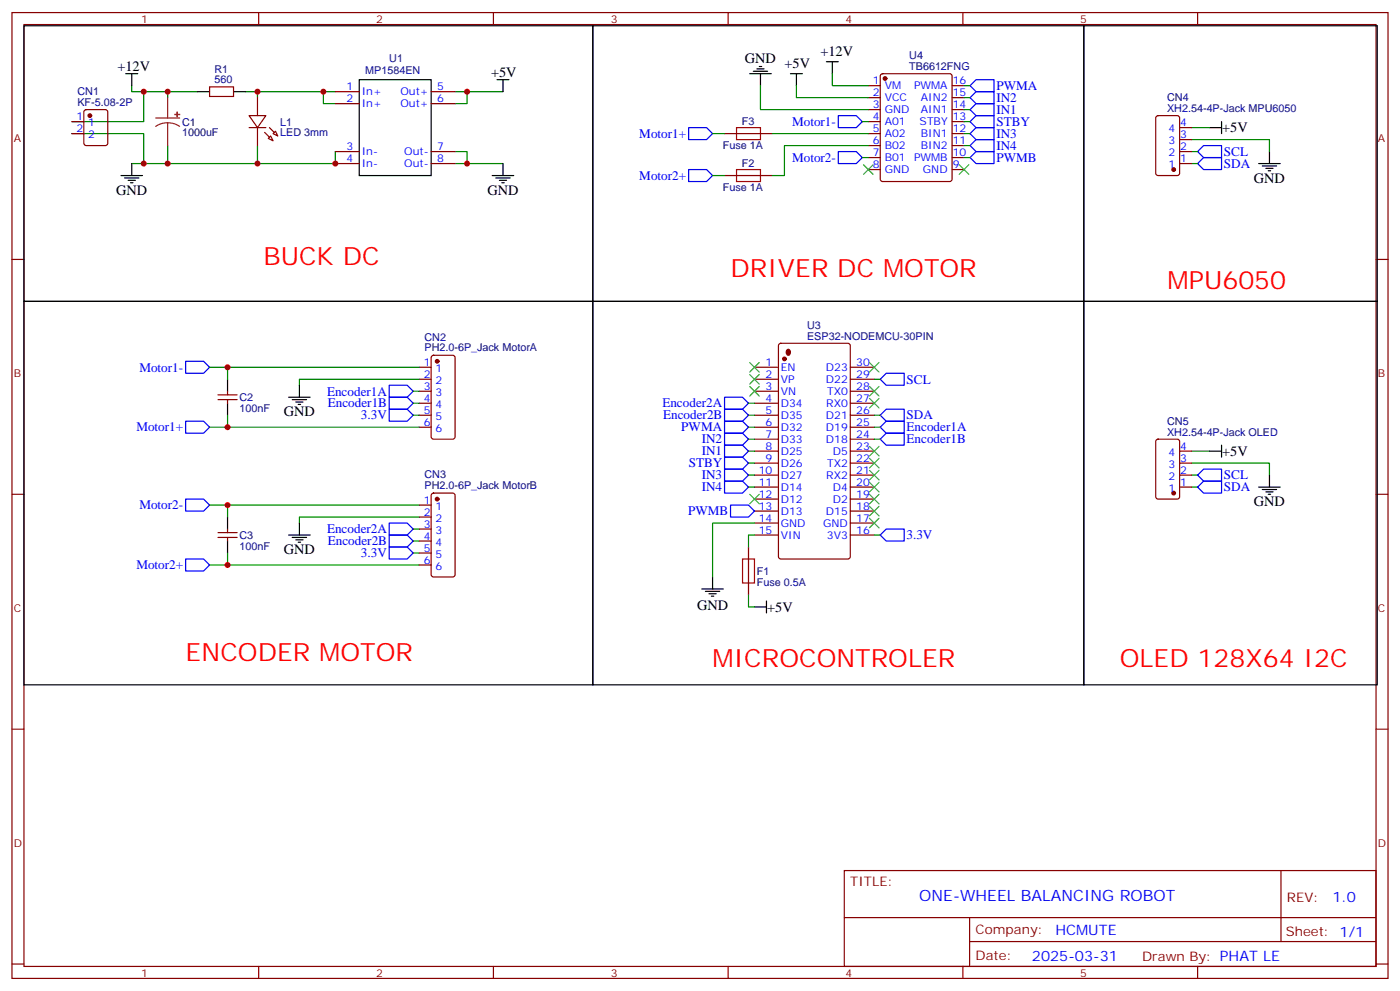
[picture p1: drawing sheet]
<svg xmlns="http://www.w3.org/2000/svg" width="412mm" height="292mm" viewBox="0 0 412 292" stroke-linecap="round" stroke-linejoin="round" font-family="sans-serif">
<g fill="none" stroke="#870000" stroke-width=".35">
<path d="M3.5 3.7h405.4v284.3h-405.4zM7.1 7.2h398.2v277.3h-398.2zM76.2 3.7v3.5M145.3 3.7v3.5M214.5 3.7v3.5M283.6 3.7v3.5M352.8 3.7v3.5M21.2 35.8h3.5M21.2 39.3h3.5M24.9 32.5l.5-.2h5.6l.7 .4v9.5l-.4 .6-5.9 .1-.7-.5v-9.4zM61.7 25.6h7.1v2.8h-7.1zM73.4 34h4.9l-2.5 3.6z"/>
<path d="M73.4 37.6h4.9M75.8 28.8v5.2M75.8 37.6v5.3M81.1 38.6l.7 1.4-1.4-.7zM98.8 27h7M98.8 30.5h7M127 27h7.1M127 30.5h7.1M213.4 39.3h14.1M255.8 25.2h3.5M255.8 28.8h3.5M255.8 32.3h3.5"/>
<path d="M255.8 35.8h3.5M255.8 39.3h3.5M259.5 21.9l.5-.2h19.8l.6 .4 .1 30.6-.5 .7h-20l-.7-.4v-30.6zM280.5 25.2h3.5M280.5 28.8h3.5M280.5 32.3h3.5M280.5 35.8h3.5M280.5 39.3h3.5M340.7 34.2l.4-.2h5.7l.6 .5 .1 16.5-.5 .6-5.9 .1-.6-.5-.1-16.5zM347.5 37.6h3.5M79 40.7l.7-.7 .7 1.5zM98.8 48.2h7"/>
<path d="M98.8 44.6h7M127 48.2h7.1M127 44.6h7.1M213.4 51.7h14.1M255.8 42.9h3.5M255.8 46.4h3.5M255.8 49.9h3.5M280.5 42.9h3.5M280.5 46.4h3.5M280.5 49.9h3.5M347.5 48.2h3.5M347.5 44.6h3.5"/>
<path d="M347.5 41.1h3.5M3.5 76.4h3.6M405.3 76.4h3.6M64.2 117.7h5.6M64.2 116.2h5.6M67 115.2v1M67 117.7v1M123.5 118.7h3.5M123.5 115.2h3.5M123.5 111.7h3.5M123.5 108.1h3.5M127.2 104.8l.5-.2h5.6l.7 .4 .1 23.6-.5 .6-5.9 .1-.6-.5-.1-23.5z"/>
<path d="M222.2 118.7h7.1M222.2 115.2h7.1M222.2 111.7h7.1M222.2 108.1h7.1M229.5 101.3l.5-.2h19.8l.6 .4 .1 62.4-.5 .6-20 .1-.6-.5-.1-62.3zM250.5 118.7h7M250.5 115.2h7M250.5 111.7h7M250.5 108.1h7M123.5 125.8h3.5M123.5 122.2h3.5M222.2 139.9h7.1"/>
<path d="M222.2 136.3h7.1M222.2 132.8h7.1M222.2 129.3h7.1M222.2 125.8h7.1M222.2 122.2h7.1M250.5 139.9h7M250.5 136.3h7M250.5 132.8h7M250.5 129.3h7M250.5 125.8h7M250.5 122.2h7M340.7 129.5l.4-.2h5.7l.6 .4 .1 16.5-.5 .7h-5.9l-.6-.4-.1-16.5z"/>
<path d="M347.5 139.9h3.5M347.5 136.3h3.5M347.5 132.8h3.5M3.5 145.5h3.6M64.2 158.2h5.6M64.2 156.8h5.6M67 155.8v1M67 158.2v1.1M123.5 148.7h3.5M123.5 152.2h3.5M123.5 155.8h3.5M123.5 159.3h3.5"/>
<path d="M127.2 145.4l.5-.2h5.6l.7 .4 .1 23.6-.5 .6-5.9 .1-.6-.5-.1-23.5zM222.2 157.5h7.1M222.2 154h7.1M222.2 150.5h7.1M222.2 146.9h7.1M222.2 143.4h7.1M250.5 157.5h7M250.5 154h7M250.5 150.5h7M250.5 146.9h7M250.5 143.4h7M347.5 143.4h3.5"/>
<path d="M405.3 145.5h3.6M123.5 162.8h3.5M123.5 166.3h3.5M220.5 161v14.2M3.5 214.7h3.6M405.3 214.7h3.6M248.7 256.3h156.6v28.2h-156.6zM377.3 256.3v20.9M248.7 270.1h156.5M285.6 277.2h119.6M285.6 270.1v14.2M3.5 283.8h3.6"/>
<path d="M76.2 284.5v3.5M145.3 284.5v3.5M214.5 284.5v3.5M283.6 284.5v3.5M352.8 284.5v3.5M405.3 283.8h3.6"/>
</g>
<g fill="#870000" stroke="#870000" stroke-width=".35">
<path d="M231.8 103.1a.76 .76 0 0 1 1 .2 .76 .76 0 0 1-.1 1 .76 .76 0 0 1-1.1-.1 .76 .76 0 0 1 .2-1.1z"/>
<path d="M79.4 37.6l1.4 1.4z"/>
<path d="M78 39l1.4 1.4z"/>
<circle cx="231.1" cy="105.7" r=".53"/>
<circle cx="260.7" cy="23.1" r=".53"/>
<circle cx="128.8" cy="106.4" r=".53"/>
<circle cx="128.8" cy="146.9" r=".53"/>
<circle cx="345.7" cy="49.9" r=".53"/>
<circle cx="345.7" cy="145.2" r=".53"/>
<circle cx="26.5" cy="34" r=".53"/>
</g>
<g fill="none" stroke="#000" stroke-width=".35">
<path d="M7.1 7.6h167.5v81.1h-167.5zM174.6 7.6h144.7v81.1h-144.7zM223.7 19.6h.7M243.4 18.2h3.5M245.2 18.2v3.5M319.3 7.6h86.4v81.1h-86.4zM37 21.7h3.6M38.8 21.7v3.5M58.2 27h3.5M68.8 27h3.5M105.8 23.5h21.2v28.2h-21.2zM146.4 23.5h3.5"/>
<path d="M148.2 23.5v3.5M220.8 21.7h6.4M221.9 21h4.2M223 20.3h2.1M224 21.7v3.5M232.8 21.7h3.6M234.6 21.7v3.5M356.3 37.6h3.5M359.8 35.8v3.5M35.6 51.7h6.4M36.7 52.4h4.2M37.7 53.1h2.2"/>
<path d="M38.5 53.8h.7M38.8 48.2v3.5M145 51.7h6.3M146 52.4h4.3M147.1 53.1h2.1M147.8 53.8h.7M148.2 48.2v3.5M370.8 48.2h6.3M371.8 48.9h4.3M372.9 49.6h2.1M373.6 50.3h.7M373.9 44.6v3.6"/>
<path d="M7.1 88.7h167.5v112.9h-167.5zM174.6 88.7h144.7v112.9h-144.7zM319.3 88.7h86.4v112.9h-86.4zM67 111.7v3.5M67 118.7v3.5M85 116.9h6.4M86.1 117.7h4.2M87.1 118.4h2.2M87.8 119.1h.7M88.2 113.4v3.5M356.3 132.8h3.5M359.8 131.1v3.5"/>
<path d="M373.9 139.9v3.5M67 152.2v3.6M67 159.3v3.5M85 157.5h6.4M86.1 158.2h4.2M87.1 158.9h2.2M87.8 159.6h.7M88.2 154v3.5M370.8 143.4h6.3M371.8 144.1h4.3M372.9 144.8h2.1M373.6 145.5h.7"/>
<path d="M206.7 173.4h6.4M207.8 174.1h4.2M208.8 174.8h2.2M209.5 175.5h.8M209.9 169.9v3.5M222.2 178.7h3.6M225.8 176.9v3.5"/>
</g>
<g fill="none" stroke="#008700" stroke-width=".35">
<path d="M21.2 39.3h21.1v8.9M38.8 25.2v1.8h3.5M49.4 27v1.8M58.2 27h-15.9v8.8h-21.1M72.3 27h26.5M75.8 27v1.8M95.2 27v3.5h3.6M134.1 27h14.1M137.6 27v3.5h-3.5M209.9 39.3h3.5M224 25.2v7.1h31.8M227.5 39.3h28.3"/>
<path d="M234.6 25.2v3.6h21.2M245.2 21.7v3.5h10.6M254 35.8h1.8M284 35.8h1.8M284 25.2h1.8M284 28.8h1.8M284 32.3h1.8M284 39.3h1.8M351 37.6h5.3M49.4 42.9v5.3M75.8 42.9v5.3M98.8 44.6v3.6h-60"/>
<path d="M134.1 44.6h3.5v3.6M134.1 48.2h14.1M209.9 51.7h3.5M254 46.4h1.8M255.8 42.9h-24.7v8.8h-3.6M284 42.9h1.8M284 46.4h1.8M351 41.1h22.9v3.5M351 44.6h1.8M351 48.2h1.8M61.7 108.1h61.8M67 108.1v3.6"/>
<path d="M121.7 115.2h1.8M121.7 118.7h1.8M123.5 111.7h-35.3v1.7M220.5 118.7h1.7M257.5 111.7h1.8M61.7 125.8h61.8M67 122.2v3.6M121.7 122.2h1.8M220.5 125.8h1.7M220.5 129.3h1.7M220.5 132.8h1.7M220.5 136.3h1.7"/>
<path d="M220.5 139.9h1.7M220.5 122.2h1.7M257.5 125.8h1.8M257.5 129.3h1.8M257.5 122.2h1.8M351 136.3h22.9v3.6M351 132.8h5.3M351 139.9h1.8M61.7 148.7h61.8M67 148.7v3.5M121.7 155.8h1.8M121.7 159.3h1.8"/>
<path d="M123.5 152.2h-35.3v1.8M220.5 143.4h1.7M222.2 157.5h-1.7v3.5M222.2 154h-12.3v15.9M257.5 157.5h1.8M351 143.4h1.8M61.7 166.3h61.8M67 162.8v3.5M121.7 162.8h1.8M220.5 175.2v3.5h1.7"/>
</g>
<g fill="none" stroke="#00f" stroke-width=".35">
<path d="M202.8 37.6h5.3l1.8 1.7-1.8 1.8h-5.3zM246.9 34h5.3l1.8 1.8-1.8 1.8h-5.3zM285.8 25.2l1.7-1.7h5.3v3.5h-5.3zM285.8 28.8l1.7-1.8h5.3v3.5h-5.3zM285.8 35.8l1.7-1.8h5.3v3.6h-5.3zM285.8 39.3l1.7-1.7h5.3v3.5h-5.3zM287.5 30.5h5.3v3.5h-5.3l-1.7-1.7zM202.8 49.9h5.3l1.8 1.8-1.8 1.7h-5.3zM246.9 44.6h5.3l1.8 1.8-1.8 1.8h-5.3zM285.8 46.4l1.7-1.8h5.3v3.6h-5.3zM287.5 41.1h5.3v3.5h-5.3l-1.7-1.7zM352.8 48.2l1.7-1.8h5.3v3.5h-5.3z"/>
<path d="M354.5 42.9h5.3v3.5h-5.3l-1.7-1.8zM54.7 106.4h5.3l1.7 1.7-1.7 1.8h-5.3zM114.7 116.9h5.2l1.8 1.8-1.8 1.8h-5.2zM114.7 113.4h5.2l1.8 1.8-1.8 1.7h-5.2zM213.4 116.9h5.3l1.8 1.8-1.8 1.8h-5.3zM259.3 111.7l1.8-1.8h5.2v3.5h-5.2zM54.7 124h5.3l1.7 1.8-1.7 1.7h-5.3zM114.7 120.5h5.2l1.8 1.7-1.8 1.8h-5.2zM213.4 124h5.3l1.8 1.8-1.8 1.7h-5.3zM213.4 127.5h5.3l1.8 1.8-1.8 1.8h-5.3zM213.4 131.1h5.3l1.8 1.7-1.8 1.8h-5.3zM213.4 134.6h5.3l1.8 1.7-1.8 1.8h-5.3z"/>
<path d="M213.4 138.1h5.3l1.8 1.8-1.8 1.7h-5.3zM213.4 120.5h5.3l1.8 1.7-1.8 1.8h-5.3zM259.3 122.2l1.8-1.7h5.2v3.5h-5.2zM259.3 125.8l1.8-1.8h5.2v3.5h-5.2zM259.3 129.3l1.8-1.8h5.2v3.6h-5.2zM354.5 138.1h5.3v3.5h-5.3l-1.7-1.7zM54.7 146.9h5.3l1.7 1.8-1.7 1.8h-5.3zM114.7 154h5.2l1.8 1.8-1.8 1.7h-5.2zM114.7 157.5h5.2l1.8 1.8-1.8 1.7h-5.2zM213.4 141.6h5.3l1.8 1.8-1.8 1.8h-5.3zM215.2 148.7h5.3l1.7 1.8-1.7 1.7h-5.3zM259.3 157.5l1.8-1.7h5.2v3.5h-5.2z"/>
<path d="M352.8 143.4l1.7-1.8h5.3v3.6h-5.3zM54.7 164.6h5.3l1.7 1.7-1.7 1.8h-5.3zM114.7 161h5.2l1.8 1.8-1.8 1.8h-5.2z"/>
</g>
<g fill="none" stroke="#3c3" stroke-width=".35">
<path d="M254.4 48.5l2.8 2.8M257.2 48.5l-2.8 2.8M282.6 48.5l2.8 2.8M285.4 48.5l-2.8 2.8M220.8 113.8l2.9 2.8M220.8 110.2l2.9 2.9M220.8 106.7l2.9 2.8M223.7 113.8l-2.9 2.8M223.7 110.2l-2.9 2.9M223.7 106.7l-2.9 2.8M256.1 106.7l2.8 2.8M256.1 113.8l2.8 2.8"/>
<path d="M256.1 117.3l2.8 2.8M258.9 106.7l-2.8 2.8M258.9 113.8l-2.8 2.8M258.9 117.3l-2.8 2.8M256.1 131.4l2.8 2.8M256.1 134.9l2.8 2.9M256.1 138.5l2.8 2.8M258.9 131.4l-2.8 2.8M258.9 134.9l-2.8 2.9M258.9 138.5l-2.8 2.8M220.8 145.5l2.9 2.8M223.7 145.5l-2.9 2.8"/>
<path d="M256.1 142l2.8 2.8M256.1 145.5l2.8 2.8M256.1 149l2.8 2.9M256.1 152.6l2.8 2.8M258.9 142l-2.8 2.8M258.9 145.5l-2.8 2.8M258.9 149l-2.8 2.9M258.9 152.6l-2.8 2.8"/>
</g>
<path d="M217 37.6h7v3.5h-7zM217 49.9h7v3.5h-7zM218.7 164.6h3.5v7h-3.5z" fill="none" stroke="#a10000" stroke-width=".35"/>
<g fill="#8c2424" stroke="#8c2424" stroke-width=".35">
<path d="M52.2 33v1.4z"/>
<path d="M51.5 33.7h1.4z"/>
</g>
<path d="M45.9 34.7h7M49.4 36.2l1.8 .2 1.7 .8M49.4 36.2l-1.9 .2-1.6 .8M49.4 28.8v5.9M49.4 36.2v6.7" fill="none" stroke="#8c2424" stroke-width=".35"/>
<g fill="#c00">
<circle cx="67" cy="108.1" r=".88"/>
<circle cx="67" cy="125.8" r=".88"/>
<circle cx="67" cy="148.7" r=".88"/>
<circle cx="67" cy="166.3" r=".88"/>
<circle cx="42.3" cy="27" r=".88"/>
<circle cx="49.4" cy="27" r=".88"/>
<circle cx="49.4" cy="48.2" r=".88"/>
<circle cx="42.3" cy="48.2" r=".88"/>
<circle cx="98.8" cy="48.2" r=".88"/>
<circle cx="137.6" cy="48.2" r=".88"/>
<circle cx="137.6" cy="27" r=".88"/>
<circle cx="75.8" cy="48.2" r=".88"/>
<circle cx="75.8" cy="27" r=".88"/>
<circle cx="95.3" cy="27" r=".88"/>
</g>
<g font-size="7.4" fill="#f00">
<text x="77.6" y="78.1">BUCK DC</text>
<text x="215.2" y="81.7">DRIVER DC MOTOR</text>
<text x="344" y="85.2">MPU6050</text>
<text x="54.7" y="194.6">ENCODER MOTOR</text>
<text x="209.9" y="196.3">MICROCONTROLER</text>
<text x="329.8" y="196.3">OLED 128X64 I2C</text>
</g>
<text font-size="4.6" fill="#00f" x="270.8" y="265.3">ONE-WHEEL BALANCING ROBOT</text>
<g font-size="4.2">
<text x="241.7" y="16.4">+12V</text>
<text x="34.6" y="21">+12V</text>
<text x="144.6" y="22.8">+5V</text>
<text x="219.4" y="18.5">GND</text>
<text x="231.1" y="19.9">+5V</text>
<text x="360" y="39">+5V</text>
<text x="369.4" y="53.8">GND</text>
<text x="34.2" y="57.3">GND</text>
<text x="143.6" y="57.3">GND</text>
<text x="83.6" y="122.6">GND</text>
<text x="360" y="134.2">+5V</text>
<text x="369.4" y="149">GND</text>
<text x="83.6" y="163.2">GND</text>
<text x="205.3" y="179.5">GND</text>
<text x="226" y="180.1">+5V</text>
</g>
<g font-size="4.2" fill="#00f">
<text x="392.5" y="265.6">1.0</text>
<text x="310.9" y="275.1">HCMUTE</text>
<text x="304" y="282.9">2025-03-31</text>
</g>
<g font-size="3.9" fill="#00f">
<text x="293.5" y="26.5">PWMA</text>
<text x="293.5" y="30">IN2</text>
<text x="293.5" y="33.5">IN1</text>
<text x="188.3" y="40.6">Motor1+</text>
<text x="233.3" y="37.1">Motor1-</text>
<text x="293.5" y="37.1">STBY</text>
<text x="293.5" y="40.6">IN3</text>
<text x="233.3" y="47.6">Motor2-</text>
<text x="293.5" y="44.1">IN4</text>
<text x="293.5" y="47.6">PWMB</text>
<text x="360.5" y="45.9">SCL</text>
<text x="188.3" y="52.9">Motor2+</text>
<text x="360.5" y="49.4">SDA</text>
<text x="41.1" y="109.4">Motor1-</text>
<text x="267.1" y="112.9">SCL</text>
<text x="96.3" y="116.4">Encoder1A</text>
<text x="96.6" y="120">Encoder1B</text>
<text x="195.1" y="120">Encoder2A</text>
<text x="106.3" y="123.5">3.3V</text>
<text x="195.3" y="123.5">Encoder2B</text>
<text x="267.1" y="123.5">SDA</text>
<text x="40.2" y="127">Motor1+</text>
<text x="200.7" y="127">PWMA</text>
<text x="206.7" y="130.5">IN2</text>
<text x="267" y="130.6">Encoder1B</text>
<text x="267.1" y="127">Encoder1A</text>
<text x="202.9" y="137.6">STBY</text>
<text x="206.7" y="134.1">IN1</text>
<text x="206.7" y="141.1">IN3</text>
<text x="360.5" y="141.1">SCL</text>
<text x="41.1" y="150">Motor2-</text>
<text x="206.7" y="144.7">IN4</text>
<text x="360.5" y="144.7">SDA</text>
<text x="202.7" y="151.7">PWMB</text>
<text x="96.3" y="157">Encoder2A</text>
<text x="96.6" y="160.5">Encoder2B</text>
<text x="267" y="158.8">3.3V</text>
<text x="40.2" y="167.6">Motor2+</text>
<text x="106.3" y="164.1">3.3V</text>
</g>
<g font-size="3.9" fill="#800">
<text x="250.5" y="260.9">TITLE:</text>
<text x="379.1" y="265.6">REV:</text>
<text x="287.4" y="275.1">Company:</text>
<text x="378.7" y="275.7">Sheet: 1/1</text>
<text x="287.4" y="282.8">Date:</text>
<text x="336.4" y="282.8">Drawn By: PHAT LE</text>
</g>
<g font-size="3.2" fill="#800">
<text x="41.6" y="6.7">1</text>
<text x="110.8" y="6.7">2</text>
<text x="179.9" y="6.7">3</text>
<text x="249.1" y="6.7">4</text>
<text x="318.2" y="6.7">5</text>
<text x="4.1" y="41.8">A</text>
<text x="405.9" y="41.8">A</text>
<text x="4.1" y="110.9">B</text>
<text x="405.9" y="110.9">B</text>
<text x="4.1" y="180.1">C</text>
<text x="405.9" y="180.1">C</text>
<text x="4.1" y="249.2">D</text>
<text x="405.9" y="249.2">D</text>
<text x="41.6" y="287.5">1</text>
<text x="110.8" y="287.5">2</text>
<text x="179.9" y="287.5">3</text>
<text x="249.1" y="287.5">4</text>
<text x="318.2" y="287.5">5</text>
</g>
<g font-size="3.2" fill="#000080">
<text x="267.8" y="17.4">U4</text>
<text x="63.2" y="21.4">R1</text>
<text x="107.6" y="21.7">MP1584EN</text>
<text x="114.7" y="18.2">U1</text>
<text x="267.8" y="20.6">TB6612FNG</text>
<text x="22.8" y="27.9">CN1</text>
<text x="63.2" y="24.5">560</text>
<text x="343.8" y="29.8">CN4</text>
<text x="22.8" y="31.1">KF-5.08-2P</text>
<text x="343.8" y="33">XH2.54-4P-Jack MPU6050</text>
<text x="53.6" y="40.1">1000uF</text>
<text x="53.6" y="37">C1</text>
<text x="82.5" y="40.2">LED 3mm</text>
<text x="82.5" y="37">L1</text>
<text x="218.6" y="36.9">F3</text>
<text x="213" y="44">Fuse 1A</text>
<text x="218.6" y="49.3">F2</text>
<text x="213" y="56.3">Fuse 1A</text>
<text x="125" y="100.3">CN2</text>
<text x="237.8" y="100">ESP32-NODEMCU-30PIN</text>
<text x="237.8" y="96.8">U3</text>
<text x="125" y="103.3">PH2.0-6P_Jack MotorA</text>
<text x="70.6" y="118.1">C2</text>
<text x="70.6" y="121.3">100nF</text>
<text x="343.8" y="125.1">CN5</text>
<text x="343.8" y="128.2">XH2.54-4P-Jack OLED</text>
<text x="125" y="143.9">PH2.0-6P_Jack MotorB</text>
<text x="125" y="140.9">CN3</text>
<text x="70.6" y="161.9">100nF</text>
<text x="70.6" y="158.7">C3</text>
<text x="223" y="172.4">Fuse 0.5A</text>
<text x="223" y="169.2">F1</text>
</g>
<g font-size="3.2" fill="#00f">
<text x="102.1" y="26.6">1</text>
<text x="106.5" y="28">In+</text>
<text x="117.9" y="28">Out+</text>
<text x="128.8" y="26.6">5</text>
<text x="257.1" y="24.9">1</text>
<text x="257.1" y="28.4">2</text>
<text x="260.6" y="26.3">VM</text>
<text x="260.6" y="29.8">VCC</text>
<text x="269.3" y="26.3">PWMA</text>
<text x="271.3" y="29.8">AIN2</text>
<text x="280.6" y="28.4">15</text>
<text x="280.6" y="24.9">16</text>
<text x="22.5" y="35.5">1</text>
<text x="102.1" y="30.2">2</text>
<text x="106.5" y="31.6">In+</text>
<text x="117.9" y="31.6">Out+</text>
<text x="128.8" y="30.2">6</text>
<text x="257.1" y="31.9">3</text>
<text x="257.1" y="35.5">4</text>
<text x="260.6" y="33.3">GND</text>
<text x="271.3" y="33.3">AIN1</text>
<text x="280.6" y="35.5">13</text>
<text x="280.6" y="31.9">14</text>
<text x="22.5" y="39">2</text>
<text x="26" y="37.2">1</text>
<text x="26" y="40.7">2</text>
<text x="257.1" y="39">5</text>
<text x="260.6" y="36.9">A01</text>
<text x="260.6" y="40.4">A02</text>
<text x="270.9" y="36.9">STBY</text>
<text x="271.3" y="40.4">BIN1</text>
<text x="280.6" y="39">12</text>
<text x="344.2" y="39">4</text>
<text x="347.7" y="40.7">3</text>
<text x="347.7" y="37.2">4</text>
<text x="102.1" y="44.3">3</text>
<text x="102.1" y="47.8">4</text>
<text x="106.5" y="45.7">In-</text>
<text x="119.1" y="45.7">Out-</text>
<text x="128.8" y="44.3">7</text>
<text x="128.8" y="47.8">8</text>
<text x="257.1" y="42.5">6</text>
<text x="257.1" y="46">7</text>
<text x="260.6" y="43.9">B02</text>
<text x="260.6" y="47.4">B01</text>
<text x="269.3" y="47.4">PWMB</text>
<text x="271.3" y="43.9">BIN2</text>
<text x="280.6" y="46">10</text>
<text x="280.6" y="42.5">11</text>
<text x="344.2" y="46">2</text>
<text x="344.2" y="42.5">3</text>
<text x="347.7" y="47.8">1</text>
<text x="347.7" y="44.3">2</text>
<text x="106.5" y="49.2">In-</text>
<text x="119.1" y="49.2">Out-</text>
<text x="257.1" y="49.6">8</text>
<text x="260.6" y="51">GND</text>
<text x="271.9" y="51">GND</text>
<text x="280.6" y="49.6">9</text>
<text x="344.2" y="49.6">1</text>
<text x="124.8" y="107.8">1</text>
<text x="225.5" y="107.8">1</text>
<text x="252.2" y="107.8">30</text>
<text x="124.8" y="111.3">2</text>
<text x="128.3" y="109.5">1</text>
<text x="128.3" y="113.1">2</text>
<text x="225.5" y="111.3">2</text>
<text x="230" y="112.7">VP</text>
<text x="230" y="109.2">EN</text>
<text x="243.3" y="112.7">D22</text>
<text x="243.3" y="109.2">D23</text>
<text x="252.2" y="111.3">29</text>
<text x="124.8" y="114.8">3</text>
<text x="124.8" y="118.4">4</text>
<text x="128.3" y="116.6">3</text>
<text x="225.5" y="118.4">4</text>
<text x="225.5" y="114.8">3</text>
<text x="230" y="119.8">D34</text>
<text x="230" y="116.2">VN</text>
<text x="243.4" y="119.8">RX0</text>
<text x="243.6" y="116.2">TX0</text>
<text x="252.2" y="118.4">27</text>
<text x="252.2" y="114.8">28</text>
<text x="124.8" y="121.9">5</text>
<text x="124.8" y="125.4">6</text>
<text x="128.3" y="120.1">4</text>
<text x="128.3" y="123.6">5</text>
<text x="225.5" y="125.4">6</text>
<text x="225.5" y="121.9">5</text>
<text x="230" y="123.3">D35</text>
<text x="243.3" y="123.3">D21</text>
<text x="252.2" y="125.4">25</text>
<text x="252.2" y="121.9">26</text>
<text x="128.3" y="127.2">6</text>
<text x="225.5" y="128.9">7</text>
<text x="230" y="130.4">D33</text>
<text x="230" y="126.8">D32</text>
<text x="243.3" y="130.4">D18</text>
<text x="243.3" y="126.8">D19</text>
<text x="252.2" y="128.9">24</text>
<text x="225.5" y="136">9</text>
<text x="225.5" y="132.5">8</text>
<text x="230" y="137.4">D26</text>
<text x="230" y="133.9">D25</text>
<text x="243.6" y="137.4">TX2</text>
<text x="245.3" y="133.9">D5</text>
<text x="252.2" y="136">22</text>
<text x="252.2" y="132.5">23</text>
<text x="344.2" y="137.8">3</text>
<text x="344.2" y="134.2">4</text>
<text x="347.7" y="136">3</text>
<text x="347.7" y="132.5">4</text>
<text x="223.5" y="143.1">11</text>
<text x="223.5" y="139.5">10</text>
<text x="230" y="140.9">D27</text>
<text x="243.4" y="140.9">RX2</text>
<text x="252.2" y="143.1">20</text>
<text x="252.2" y="139.5">21</text>
<text x="344.2" y="141.3">2</text>
<text x="347.7" y="143.1">1</text>
<text x="347.7" y="139.5">2</text>
<text x="124.8" y="148.3">1</text>
<text x="223.5" y="146.6">12</text>
<text x="230" y="148">D12</text>
<text x="230" y="144.5">D14</text>
<text x="245.3" y="148">D2</text>
<text x="245.3" y="144.5">D4</text>
<text x="252.2" y="146.6">19</text>
<text x="344.2" y="144.8">1</text>
<text x="124.8" y="151.9">2</text>
<text x="124.8" y="155.4">3</text>
<text x="128.3" y="150.1">1</text>
<text x="128.3" y="153.6">2</text>
<text x="223.5" y="153.6">14</text>
<text x="223.5" y="150.1">13</text>
<text x="230" y="155">GND</text>
<text x="230" y="151.5">D13</text>
<text x="242.5" y="155">GND</text>
<text x="243.3" y="151.5">D15</text>
<text x="252.2" y="153.6">17</text>
<text x="252.2" y="150.1">18</text>
<text x="124.8" y="158.9">4</text>
<text x="128.3" y="157.2">3</text>
<text x="128.3" y="160.7">4</text>
<text x="223.5" y="157.2">15</text>
<text x="230" y="158.6">VIN</text>
<text x="243.6" y="158.6">3V3</text>
<text x="252.2" y="157.2">16</text>
<text x="124.8" y="162.5">5</text>
<text x="124.8" y="166">6</text>
<text x="128.3" y="164.2">5</text>
<text x="128.3" y="167.7">6</text>
</g>
</svg>
